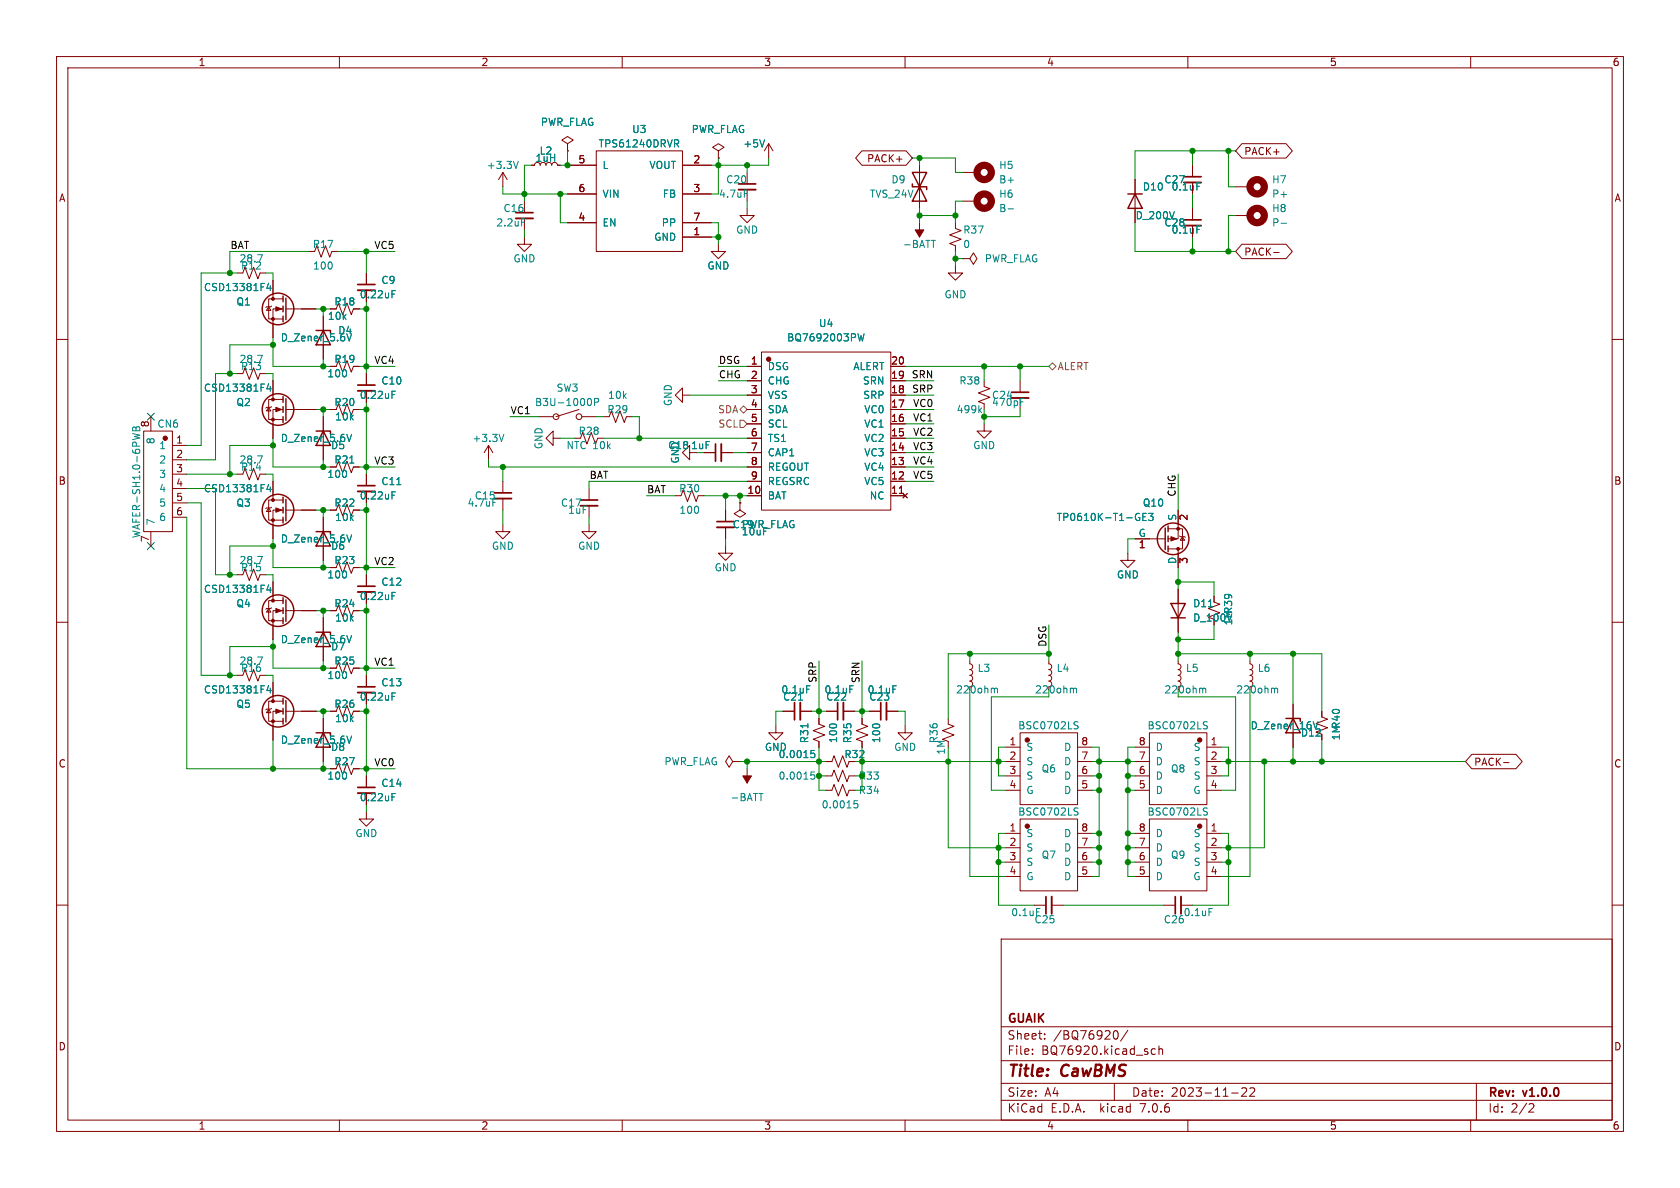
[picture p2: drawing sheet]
<svg xmlns="http://www.w3.org/2000/svg" width="297mm" height="210mm" viewBox="0 0 297 210" stroke-linecap="round" stroke-linejoin="round" font-family="sans-serif">
<path d="M0 0h297v210h-297z" fill="#fff" stroke="#fff" stroke-width=".18"/>
<g fill="none" stroke="#840000" stroke-width=".18">
<path d="M10 10h277v190h-277zM12 12h273v186h-273zM60 10v2M110 10v2M160 10v2M210 10v2M260 10v2M88.9 30.5l-.8 1.3M88.9 30.5v2.5M88.9 30.5l.8 1.3M92.7 35.6v2M94 29.2h.5"/>
<path d="M97.5 29.2l.2-.4 .4-.1 .3 .2 .2 .3h.5M100.3 25.4l1-.6-1-.7-1 .7 1 .6v1.3M100.3 26.7h.1M100.3 29.2h5.1M100.3 34.3h5.1M100.3 39.4h5.1M105.4 26.7h15.2v17.8h-15.2zM120.6 29.2h5.1M120.6 34.3h5.1M120.6 39.4h5.1M127 26.7l1-.7-1-.6-1 .6 1 .7v1.2M127 27.9h.1"/>
<path d="M132.1 36.8v1.3h1.2l-1.2 1.3-1.3-1.3h1.3M132.1 30.5v2M135.9 25.4l-.8 1.3M135.9 25.4v2.5M135.9 25.4l.8 1.3M152.4 26.7h7.8l1.1 1.2-1.1 1.3h-7.8l-1.1-1.3zM162.6 29.2v7.6M162.6 39.4v2.5M168.9 39.4v1l1 .4-2 .7 2 .8-2 .8 1 .3v1.1M170.2 30.5h2.5M170.2 35.6h2.5M200.7 31.8v7.6"/>
<path d="M210.8 29.2v2M210.8 36.8v2.1M218.4 33h2.6M218.4 38.1h2.6M219.6 25.4h7.8l1.1 1.3-1.1 1.2h-7.8l-1.2-1.2zM10 60h2M41.9 48.3h1l.4-1.1 .8 2.1 .7-2.1 .8 2.1 .4-1h1M47.5 54.2l.4 .7h-.8zM48 54.1l-.1 .1h-.8l-.1 .2M48.3 49.5v3.3M50 54.6h-1.7v5.1M50 52.8h-2.5v3.6h2.5"/>
<path d="M50.5 54.6h5.4M54.6 44.5h1l.4-1.1 .8 2.1 .7-2.1 .8 2.1 .4-1h1M57.1 55.9v7.6M58.4 54.6h1l.4-1 .8 2 .7-2 .8 2 .4-1h1M64.8 48.3v2M92.7 41.9v1.3h1.3l-1.3 1.3-1.3-1.3h1.3M120.6 41.9h5.1M127 43.2v1.3h1.3l-1.3 1.2-1.3-1.2h1.3M168.9 47v1.3h1.3l-1.3 1.2-1.3-1.2h1.3M170.2 45.7h1.2l.7-1 .6 1-.6 1-.7-1M170.2 45.7h.1M219.6 43.2h7.8l1.1 1.3-1.1 1.2h-7.8l-1.2-1.2z"/>
<path d="M225.2 44.6h.9M285 60h2M25.4 76.2h5.1v17.8h-5.1zM26.7 73.7v2.5M30.5 78.7h2.5M41.9 66h1l.4-1 .8 2.1 .7-2.1 .8 2.1 .4-1.1h1M47.5 72l.4 .6h-.8zM48 71.9l-.1 .1h-.8l-.1 .1M48.3 67.3v3.3M50 72.4h-1.7v5.1M50 70.6h-2.5v3.6h2.5M50.5 72.4h5.4"/>
<path d="M57.1 73.7v7.6M58.4 64.8h1l.4-1 .8 2 .7-2 .8 2 .4-1h1M58.4 72.4h1l.4-1 .8 2 .7-2 .8 2 .4-1h1M64.8 66v2.1M86.4 78.7l-.8 1.3M86.4 78.7v2.6M86.4 78.7l.7 1.3M95.2 73.7h2.6M97.8 77.5v-1.3l-1.3 1.3 1.3 1.2v-1.2h1.3M101.6 77.5h1l.4-1 .8 2 .7-2 .8 2 .4-1h1M102.4 72.4l-4.1 1.3M102.9 73.7h2.5"/>
<path d="M106.7 73.7h1l.4-1.1 .7 2.1 .8-2.1 .8 2.1 .3-1h1.1M120.6 69.9v-1.3l-1.2 1.3 1.2 1.2v-1.2h1.3M132.1 64.8h2.5M132.1 77.5h2.5M132.1 74.9h2.5M132.1 72.4h2.5M132.1 69.9h2.5M132.1 67.3h2.5M134.6 62.2h22.9v28h-22.9zM157.5 64.8h2.5M157.5 77.5h2.5M157.5 74.9h2.5"/>
<path d="M157.5 72.4h2.5M157.5 69.9h2.5M157.5 67.3h2.5M174 74.9v1.3h1.3l-1.3 1.3-1.3-1.3h1.3M174 67.3v1l1 .4-2 .8 2 .7-2 .8 1 .4v1M180.3 67.3v2M26.7 94v2.5M30.5 83.8h2.5M30.5 81.3h2.5M30.5 86.4h2.5M30.5 88.9h2.5M30.5 91.4h2.5"/>
<path d="M41.9 83.8h1l.4-1 .8 2 .7-2 .8 2 .4-1h1M47.5 89.8l.4 .6h-.8zM48 89.7l-.1 .1h-.8l-.1 .1M48.3 85.1v3.3M50 90.2h-1.7v5.1M50 88.4h-2.5v3.5h2.5M50.5 90.2h5.4M57.1 91.4v7.7M58.4 82.6h1l.4-1.1 .8 2.1 .7-2.1 .8 2.1 .4-1h1M58.4 90.2h1l.4-1 .8 2 .7-2 .8 2 .4-1h1M64.8 83.8v2.1M88.9 92.7v1.3h1.3l-1.3 1.3-1.3-1.3h1.3"/>
<path d="M88.9 85.1v2M88.9 88.1v2.1M104.1 92.7v1.3h1.3l-1.3 1.3-1.2-1.3h1.2M104.1 86.4v2M104.1 89.4v2M119.4 87.6h1l.4-1 .7 2 .8-2 .8 2 .3-1h1.1M121.9 80v-1.3l-1.3 1.3 1.3 1.3v-1.3h1.3M124.5 80h2M127.5 80h2M128.3 96.5v1.3h1.2l-1.2 1.3-1.3-1.3h1.3M128.3 90.2v2M128.3 93.2v2.1"/>
<path d="M130.8 88.9v1.3l1 .6-1 .6-1-.6 1-.6M130.8 88.9h.1M132.1 87.6h2.5M132.1 85.1h2.5M132.1 82.6h2.5M132.1 80h2.5M157.5 87.6h2.5M157.5 85.1h2.5M157.5 82.6h2.5M157.5 80h2.5M159 87.2h.7M159.6 87.2l.8 .8"/>
<path d="M160.4 87.2l-.8 .8M199.4 97.8v1.3h1.3l-1.3 1.2-1.3-1.2h1.3M200.7 95.3h5.3M206.5 93.5h2.5v3.5h-2.5M208.3 90.2v5.1h-1.8M208.3 97v3.3M208.5 94.7l.2 .2h.7l.1 .1M209 94.9l.4 .6h-.7zM10 110h2M41.9 119.4h1l.4-1 .8 2 .7-2 .8 2 .4-1h1M41.9 101.6h1l.4-1 .8 2 .7-2 .8 2 .4-1h1M47.5 107.6l.4 .6h-.8z"/>
<path d="M48 107.4l-.1 .2h-.8l-.1 .1M48.3 102.9v3.3M50 108h-1.7v5M50 106.2h-2.5v3.5h2.5M50.5 108h5.4M57.1 109.2v7.6M58.4 100.3h1l.4-1 .8 2 .7-2 .8 2 .4-1h1M58.4 118.1h1l.4-1 .8 2 .7-2 .8 2 .4-1h1M58.4 108h1l.4-1.1 .8 2.1 .7-2.1 .8 2.1 .4-1h1M64.8 101.6v2M64.8 119.4v2M171.4 116.8v.5l.4 .2 .2 .4-.2 .3-.4 .2 .4 .1 .2 .3-.2 .4-.4 .2 .5 .2v.4l-.1 .3-.4 .1 .4 .2 .2 .4-.2 .3-.4 .1"/>
<path d="M185.4 116.8v.5l.4 .2 .1 .4-.1 .3-.4 .2 .3 .1 .2 .3-.1 .4-.4 .2 .4 .2 .1 .4-.2 .3-.3 .1 .4 .2 .1 .4-.1 .3-.4 .1M208.3 116.8v.5l.3 .2 .2 .4-.2 .3-.3 .2 .3 .1 .2 .3-.1 .4-.4 .2 .4 .2 .1 .4-.2 .3-.3 .1 .3 .2 .2 .4-.2 .3-.3 .1M208.3 104.1v7.7M214.6 105.4v1l1 .4-2 .8 2 .7-2 .8 1 .4M221 116.8v.5l.3 .2 .2 .4-.2 .3-.3 .2 .3 .1 .2 .3-.1 .4-.4 .2 .4 .2 .1 .4-.2 .3-.3 .1 .3 .2 .2 .4-.2 .3-.3 .1M285 110h2M47.5 125.3l.4 .7h-.8zM48 125.2l-.1 .1h-.8l-.1 .2M48.3 120.7v3.3M50 125.7h-1.7v5.1M50 124h-2.5v3.5h2.5M50.5 125.7h5.4"/>
<path d="M57.1 127v7.6M58.4 125.7h1l.4-1 .8 2 .7-2 .8 2 .4-1h1M58.4 135.9h1l.4-1 .8 2 .7-2 .8 2 .4-1h1M64.8 137.2v2M129.5 134.6l-.6-1-.6 1 .6 1 .6-1h1.3M130.8 134.6h.1M132.1 135.9v2.5M137.2 128.3v1.2h1.2l-1.2 1.3-1.3-1.3h1.3M138.4 125.7h2.1M141.5 125.7h2M144.8 127v1l1 .4-2 .8 2 .7-2 .8 1 .4v1M146 134.6h1.1l.3-1 .8 2 .8-2 .7 2 .4-1"/>
<path d="M146 137.2h1.1l.3-1.1 .8 2.1 .8-2.1 .7 2.1 .4-1h1M146 139.7h1.1l.3-1 .8 2 .8-2 .7 2 .4-1h1M146 125.7h2.1M149.1 125.7h2M152.4 127v1l1 .4-2 .8 2 .7-2 .8 1 .4v1M153.7 125.7h2M156.7 125.7h2M160 128.3v1.2h1.3l-1.3 1.3-1.3-1.3h1.3M167.6 127v1l1.1 .4-2.1 .8 2.1 .7-2.1 .8 1 .4M177.8 134.6h2.5M177.8 132.1h2.5M177.8 137.2h2.5"/>
<path d="M177.8 139.7h2.5M180.3 129.5h10.2v12.7h-10.2zM190.5 134.6h2.5M190.5 132.1h2.5M190.5 137.2h2.5M190.5 139.7h2.5M200.7 134.6h2.5M200.7 132.1h2.5M200.7 137.2h2.5M200.7 139.7h2.5M203.2 129.5h10.2v12.7h-10.2zM213.4 134.6h2.5"/>
<path d="M213.4 132.1h2.5M213.4 137.2h2.5M213.4 139.7h2.5M228.6 124.5v7.6M233.7 125.7v1l1 .4-2 .8 2 .8-2 .7 1 .4v1M260.2 133.3h7.8l1.1 1.3-1.1 1.3h-7.8l-1.1-1.3zM265.8 134.8h1M10 160h2M64.8 143.5v1.3h1.2l-1.2 1.3-1.3-1.3h1.3M177.8 147.3h2.5M177.8 149.9h2.5M177.8 152.4h2.5"/>
<path d="M177.8 154.9h2.5M180.3 144.8h10.2v12.7h-10.2zM190.5 147.3h2.5M190.5 149.9h2.5M190.5 152.4h2.5M190.5 154.9h2.5M200.7 147.3h2.5M200.7 149.9h2.5M200.7 152.4h2.5M200.7 154.9h2.5M203.2 144.8h10.2v12.7h-10.2zM213.4 147.3h2.5"/>
<path d="M213.4 149.9h2.5M213.4 152.4h2.5M213.4 154.9h2.5M285 160h2M177 166h108v32h-108zM182.9 160h2M185.9 160h2.1M205.7 160h2.1M208.8 160h2M60 198v2M110 198v2M160 198v2"/>
<path d="M177 194.5h108M177 191.5h108M177 187.5h108M177 181.5h108M182.5 186.3v.1M182.5 185.5v.1M184.7 183.6v.1M184.7 182.8v.1M197 182.3l.2-.1a.81 .81 0 0 1 .6 .6 .81 .81 0 0 1-.3 .8l-.3 .1-.2-.1M197 191.5v3M199.4 182.1l-1.3 2M204.2 185.5l-.4-.1-.3 .3v.4l.2 .2h.5"/>
<path d="M204.9 185.5l.2-.1 .4 .1v.9M204.9 184.9v1.5M210 198v2M217.7 193.2h1.2M219.5 192.4l.6-.1 .2 .1 .1 .3-.9 1.1h.9M221 192.4l.5-.1 .2 .1 .1 .3-.9 1.1h.9M260 198v2M261 191.5v6.5M270.5 195.1l.5 .1 .2 .3-1 1.1h1"/>
<circle cx="98.3" cy="73.7" r=".51"/>
<circle cx="102.4" cy="73.7" r=".51"/>
</g>
<g fill="none" stroke="#840000" stroke-width=".33">
<path d="M91.2 38.6h3M130.6 33.5h3M209.3 32.3h3M209.3 39.9h3M63.2 51.3h3.1M63.2 69.1h3.1M127.5 78.5v3M178.8 70.4h3.1M63.2 86.9h3.1M87.4 88.1h3M102.6 89.4h3.1M126.7 93.2h3.1"/>
<path d="M63.2 104.6h3.1M63.2 122.4h3.1M141.5 124.2v3.1M149.1 124.2v3.1M156.7 124.2v3.1M63.2 140.2h3.1M185.9 158.5v3M208.8 158.5v3"/>
</g>
<g fill="none" stroke="#840000" stroke-width=".3">
<path d="M91.2 37.6h3M130.6 32.5h3M209.3 31.2h3M209.3 38.9h3M63.2 50.3h3.1M63.2 68.1h3.1M126.5 78.5v3M178.8 69.3h3.1M63.2 85.9h3.1M87.4 87.1h3M102.6 88.4h3.1M126.7 92.2h3.1"/>
<path d="M63.2 103.6h3.1M63.2 139.2h3.1M63.2 121.4h3.1M140.5 124.2v3.1M148.1 124.2v3.1M155.7 124.2v3.1M184.9 158.5v3M207.8 158.5v3"/>
</g>
<g fill="none" stroke="#008484" stroke-width=".18">
<path d="M91.6 28.5l-.4 1.3M92.2 38.7h.6M119.3 24.7h.4l.3 .3-.1 .3-.6 .1M119.6 25.4l.4 .6M131.6 33.6h.6M135.2 24.7l-.5 1.3M178.2 36.9h1M211.6 32.3h.6M211.6 39.9h.6M226.5 39.5h.9M45.5 45h.9l-.6 1.3M47.5 50l-.3 1h.8"/>
<path d="M47.8 50.5v.9M61.3 59l.4 1.3 .5-1.3M69.3 52h.4M69.3 51.4h.6M151.7 59l.3 1.3 .2-.9 .3 .9 .3-1.3M164.6 42.5h.8M23.4 76.6l1.3 .3-.9 .3 .9 .2M24 75.7l-.2-.2h-.2l-.2 .6h1.3M24 75.7v.4M24.6 75.5l-.3-.1-.3 .3M45.5 62.8h.9l-.6 1.3M47.5 67.8l-.3 .9h.8"/>
<path d="M47.8 68.3v.9M61.3 76.8l.4 1.2 .5-1.2M69.3 69.8h.4M69.3 69.2h.6M89.1 76.8l-.4 1.2M104.1 70.4a.68 .68 0 0 1 .5 .7 .68 .68 0 0 1-.5 .6M105.1 71.1l.6-.1 .1-.1v-.3l-.7-.2v1.3M173.2 72.5l.3 .5M173.5 72.1l-.4 .5M180.5 70.4h.6M180.5 71h.4M45.5 98.4h.9l-.6 1.2"/>
<path d="M45.5 80.6h.9l-.6 1.3M47.5 85.6l-.3 .9h.8M47.8 86.1v.8M61.3 94.6l.4 1.2 .5-1.2M61.8 81.9h.8M69.3 87.5h.4M69.3 86.9h.6M70.1 85.7h.8M87.1 88.2h.6M201.3 91.5h.2v.4l-.2 .1M201.3 90.7l.1 .1M202 91.4h.5"/>
<path d="M202.6 90.7h-.6v1.3h.6M203.1 90.7h.8l-.5 .5 .4 .2v.5l-.2 .1-.5-.1M45.5 116.1h.9l-.6 1.3M47.5 103.4l-.3 .9h.8M47.8 103.9v.8M61.3 112.3l.4 1.3 .5-1.3M69.3 105.3h.4M69.3 104.7h.6M213.7 107.3h.7M47.5 121.2l-.3 .9h.8M47.8 121.7v.8M61.3 130.1l.4 1.3 .5-1.3"/>
<path d="M69.3 123.1h.4M69.3 122.5h.6M141.2 123.8h.7M142.8 127.9v.8M143.4 132.7h.6M143.4 133.2l.4-.1 .3 .3-.2 .5h-.5M143.4 137h.4l.3 .2-.2 .5h-.5M143.4 136.5h.6M157.9 121.2h.6M175.8 121.8l.2-.1h.3v.8M189.8 121.8l.1-.1h.3l.1 .8M190.1 128.2l.4 .1 .1 .3-.3 .2h-.3"/>
<path d="M190.1 127.6h.5M212.6 121.8l.2-.1h.3l.1 .8M213 128.2l.3 .1 .2 .3-.3 .2h-.3M213 127.6h.5M225.3 121.8l.2-.1h.3l.1 .8M233 127.6l-.4 1.2M69.3 140.3h.6M69.3 140.9h.4M134.2 140.3h.7M151 142.1l.4-.1 .3 .3-.1 .5h-.6M151 141.5h.6M190.1 143.4l.4 .1 .1 .3-.3 .3h-.3"/>
<path d="M190.1 142.8l.5 .1M213 143.4l.3 .1 .2 .3-.3 .3h-.3M213 142.8l.5 .1M183.3 160.6h.6M213.7 160.6h.6"/>
</g>
<g fill="none" stroke="#840000" stroke-width=".25">
<path d="M161.3 32.5v.5h2.5v.5M161.3 30.5h2.5l-2.5 5.1h2.5zM199.4 34.3h2.5M200.7 34.3l1.2 2.5h-2.5zM50 52.3v1M50 54.1v1M50 55.9v1M50.5 52.7v3.8M55.9 58.4h2.5v.5M57.1 58.4l1.3 2.6h-2.5zM50 70.1v1M50 71.9v1"/>
<path d="M50 73.7v1M50.5 70.5v3.8M55.9 76.2h2.5v.5M57.1 76.2l1.3 2.5h-2.5zM50 87.9v1M50 89.7v1M50 91.4v1.1M50.5 88.3v3.8M55.9 94h2.5v.5M57.1 94l1.3 2.5h-2.5zM206 93.3v3.9M206.5 93v1"/>
<path d="M206.5 94.7v1.1M206.5 96.5v1M50 105.7v1M50 107.4v1.1M50 109.2v1M50.5 106v3.9M55.9 111.8h2.5v.5M57.1 111.8l1.3 2.5h-2.5zM207 106.7h2.5l-1.2 2.5zM207 109.2h2.5M50 123.4v1.1M50 125.2v1"/>
<path d="M50 127v1M50.5 123.8v3.8M55.9 129.5h2.5v.5M57.1 129.5l1.3 2.6h-2.5zM227.3 127h2.6v.5M228.6 127l1.3 2.5h-2.6z"/>
<circle cx="49.1" cy="54.6" r="2.79"/>
<circle cx="49.1" cy="72.4" r="2.79"/>
<circle cx="49.1" cy="90.2" r="2.79"/>
<circle cx="207.4" cy="95.2" r="2.79"/>
<circle cx="49.1" cy="107.9" r="2.79"/>
<circle cx="49.1" cy="125.7" r="2.79"/>
</g>
<g fill="none" stroke="#840000" stroke-width="1.3">
<circle cx="174" cy="30.5" r="1.27"/>
<circle cx="174" cy="35.6" r="1.27"/>
<circle cx="222.2" cy="33" r="1.27"/>
<circle cx="222.2" cy="38.1" r="1.27"/>
</g>
<g fill="#840000" stroke="#840000" stroke-width=".18">
<path d="M48.8 125.3l1 .4-1 .4z"/>
<path d="M207 94.9l1 .4-1 .3z"/>
<path d="M48.8 107.6l1 .4-1 .3z"/>
<path d="M131.3 137.2h1.5l-.7 1.2z"/>
<path d="M161.8 40.6h1.5l-.7 1.3z"/>
<path d="M48.8 89.8l1 .4-1 .4z"/>
<path d="M48.8 72l1 .4-1 .4z"/>
<path d="M48.8 54.2l1 .4-1 .4z"/>
<circle cx="181.6" cy="146.1" r=".38"/>
<circle cx="212.1" cy="130.8" r=".38"/>
<circle cx="48.3" cy="127.5" r=".25"/>
<circle cx="48.3" cy="124" r=".25"/>
<circle cx="208.3" cy="93.5" r=".25"/>
<circle cx="208.3" cy="97" r=".25"/>
<circle cx="181.6" cy="130.8" r=".38"/>
<circle cx="212.1" cy="146.1" r=".38"/>
<circle cx="48.3" cy="109.7" r=".25"/>
<circle cx="48.3" cy="106.2" r=".25"/>
<circle cx="135.9" cy="63.5" r=".38"/>
<circle cx="48.3" cy="91.9" r=".25"/>
<circle cx="48.3" cy="88.4" r=".25"/>
<circle cx="29.2" cy="77.5" r=".38"/>
<circle cx="48.3" cy="74.2" r=".25"/>
<circle cx="48.3" cy="70.6" r=".25"/>
<circle cx="48.3" cy="56.4" r=".25"/>
<circle cx="48.3" cy="52.8" r=".25"/>
</g>
<path d="M130.8 74.3h.6l.7 .6-.7 .7h-.6zM131.4 71.8l.7 .6-.7 .6-.6-.6zM185.4 64.8l.7-.7 .6 .7-.6 .6z" fill="none" stroke="#848400" stroke-width=".18"/>
<g fill="none" stroke="#008400" stroke-width=".18">
<path d="M88.9 33v1.3h11.4M94 29.2h-1.3v6.4M99.1 34.3v5.1h1.2M100.3 26.7v2.5h-1.2M125.7 39.4h1.3v3.8M127 27.9v6.4h-1.3M132.1 29.2v1.3M132.1 35.6v1.2M135.9 27.9v1.3h-10.2M161.3 27.9h7.6v2.6h1.3M162.6 38.1h6.3M162.6 27.9v1.3"/>
<path d="M162.6 36.8v2.6M170.2 35.6h-1.3v3.8M200.7 39.4v5.1h17.7M210.8 26.7v2.5M210.8 34.3v2.5M217.2 26.7v6.3h1.2M218.4 26.7h-17.7v5.1M218.4 38.1h-1.2v6.4M41.9 48.3h-6.3v30.4h-2.6M47 48.3h1.3v1.2M48.3 59.7v5.1h10.1M54.6 44.5h-14v3.8"/>
<path d="M55.9 54.6h2.5M57.1 54.6v1.3M59.7 44.5h10.1M63.5 54.6h1.3M64.8 44.5v3.8M64.8 53.3v12.7M92.7 40.6v1.3M125.7 41.9h1.3M168.9 44.5v2.5M168.9 45.7h1.3M210.8 41.9v2.6M41.9 66h-3.8v15.3h-5.1"/>
<path d="M47 66h1.3v1.3M48.3 77.5v5.1h10.1M48.3 61h-7.7v5M48.3 78.7h-7.7v5.1M55.9 72.4h2.5M57.1 63.5v1.3M57.1 72.4v1.3M63.5 72.4h1.3M63.5 64.8h6.3M64.8 71.1v12.7M90.2 73.7h5M99.1 77.5h2.5"/>
<path d="M105.4 73.7h1.3M106.7 77.5h25.4M111.8 73.7h1.2v3.8M121.9 69.9h10.2M127 67.3h5.1M127 64.8h5.1M160 69.9h5.1M160 72.4h5.1M160 74.9h5.1M160 77.5h5.1M160 67.3h5.1M160 64.8h25.4"/>
<path d="M174 64.8v2.5M174 72.4v2.5M180.3 64.8v2.5M180.3 72.4v1.3h-6.3M33 91.4v44.5h25.4M33 83.8h8.9M33 86.4h5.1v15.2h3.8M33 88.9h2.6v30.5h6.3M47 83.8h1.3v1.3M48.3 95.3v5h10.1M48.3 96.5h-7.7v5.1M55.9 90.2h2.5"/>
<path d="M57.1 81.3v1.3M57.1 90.2v1.2M57.1 99.1v1.2M63.5 82.6h6.3M63.5 90.2h1.3M64.8 88.9v12.7M86.4 81.3v1.3h45.7M88.9 82.6v2.5M88.9 90.2v2.5M104.1 91.4v1.3M114.3 87.6h5.1M124.5 87.6h7.6"/>
<path d="M128.3 87.6v2.6M128.3 95.3v1.2M129.5 80h2.6M130.8 87.6v1.3M132.1 85.1h-28v1.3M160 80h5.1M160 85.1h5.1M160 82.6h5.1M200.7 95.3h-1.3v2.5M208.3 83.8v6.4M47 101.6h1.3v1.3M47 119.4h1.3v1.3"/>
<path d="M48.3 113v5.1h10.1M48.3 114.3h-7.7v5.1M55.9 108h2.5M57.1 108v1.2M57.1 116.8v1.3M63.5 118.1h6.3M63.5 108h1.3M63.5 100.3h6.3M64.8 106.7v12.7M144.8 116.8v10.2M152.4 116.8v10.2M171.4 115.6v1.2"/>
<path d="M185.4 115.6h-17.8v11.4M185.4 110.5v6.3M208.3 115.6h25.4v10.1M208.3 100.3v3.8M208.3 111.8v5M208.3 102.9h6.3v2.5M214.6 110.5v2.5h-6.3M221 115.6v1.2M228.6 115.6v8.9M48.3 130.8v5.1M55.9 125.7h2.5M57.1 125.7v1.3"/>
<path d="M57.1 134.6v1.3M63.5 125.7h1.3M63.5 135.9h6.3M64.8 124.5v12.7M130.8 134.6h15.2M132.1 134.6v1.3M138.4 125.7h-1.2v2.6M143.5 125.7h2.5M144.8 137.2h1.2M144.8 132.1v7.6h1.2M151.1 137.2h1.3M151.1 125.7h2.6"/>
<path d="M152.4 134.6h25.4M152.4 132.1v7.6h-1.3M158.7 125.7h1.3v2.6M167.6 132.1v17.8h10.2M171.4 121.9v33h6.4M177.8 132.1h-1.3v5.1h1.3M185.4 123.2h-10.1v16.5h2.5M193 137.2h1.3M193 134.6h7.7M193 132.1h1.3v22.8h-1.3M193 139.7h1.3M199.4 137.2h1.3"/>
<path d="M199.4 139.7h1.3M200.7 132.1h-1.3v22.8h1.3M208.3 123.2h10.1v16.5h-2.5M215.9 132.1h1.3v5.1h-1.3M215.9 134.6h43.2M221 121.9v33h-5.1M223.5 134.6v15.3h-7.6M228.6 132.1v2.5M233.7 130.8v3.8M64.8 142.2v1.3M176.5 152.4h1.3M177.8 147.3h-1.3v12.7h6.4"/>
<path d="M193 149.9h1.3M193 147.3h1.3M193 152.4h1.3M199.4 149.9h1.3M199.4 147.3h1.3M199.4 152.4h1.3M215.9 147.3h1.3v12.7h-6.4M215.9 152.4h1.3M188 160h17.7"/>
</g>
<path d="M26.1 73.1l1.2 1.2M27.3 73.1l-1.2 1.2M26.1 95.9l1.2 1.2M27.3 95.9l-1.2 1.2" fill="none" stroke="#000084" stroke-width=".18"/>
<g fill="#008400" stroke="#008400" stroke-width=".18">
<circle cx="233.7" cy="134.6" r=".46"/>
<circle cx="223.5" cy="134.6" r=".46"/>
<circle cx="228.6" cy="134.6" r=".46"/>
<circle cx="208.3" cy="115.6" r=".46"/>
<circle cx="208.3" cy="113" r=".46"/>
<circle cx="208.3" cy="102.9" r=".46"/>
<circle cx="228.6" cy="115.6" r=".46"/>
<circle cx="221" cy="115.6" r=".46"/>
<circle cx="185.4" cy="115.6" r=".46"/>
<circle cx="199.4" cy="147.3" r=".46"/>
<circle cx="199.4" cy="139.7" r=".46"/>
<circle cx="199.4" cy="149.9" r=".46"/>
<circle cx="194.3" cy="139.7" r=".46"/>
<circle cx="194.3" cy="147.3" r=".46"/>
<circle cx="194.3" cy="149.9" r=".46"/>
<circle cx="194.3" cy="137.2" r=".46"/>
<circle cx="199.4" cy="137.2" r=".46"/>
<circle cx="199.4" cy="134.6" r=".46"/>
<circle cx="194.3" cy="152.4" r=".46"/>
<circle cx="199.4" cy="152.4" r=".46"/>
<circle cx="217.2" cy="149.9" r=".46"/>
<circle cx="217.2" cy="152.4" r=".46"/>
<circle cx="217.2" cy="134.6" r=".46"/>
<circle cx="180.3" cy="64.8" r=".46"/>
<circle cx="174" cy="64.8" r=".46"/>
<circle cx="174" cy="73.7" r=".46"/>
<circle cx="176.5" cy="134.6" r=".46"/>
<circle cx="167.6" cy="134.6" r=".46"/>
<circle cx="171.4" cy="115.6" r=".46"/>
<circle cx="176.5" cy="152.4" r=".46"/>
<circle cx="194.3" cy="134.6" r=".46"/>
<circle cx="176.5" cy="149.9" r=".46"/>
<circle cx="210.8" cy="26.7" r=".46"/>
<circle cx="217.2" cy="44.5" r=".46"/>
<circle cx="210.8" cy="44.5" r=".46"/>
<circle cx="217.2" cy="26.7" r=".46"/>
<circle cx="168.9" cy="45.7" r=".46"/>
<circle cx="168.9" cy="38.1" r=".46"/>
<circle cx="144.8" cy="137.2" r=".46"/>
<circle cx="152.4" cy="125.7" r=".46"/>
<circle cx="144.8" cy="134.6" r=".46"/>
<circle cx="152.4" cy="134.6" r=".46"/>
<circle cx="132.1" cy="134.6" r=".46"/>
<circle cx="132.1" cy="29.2" r=".46"/>
<circle cx="127" cy="29.2" r=".46"/>
<circle cx="127" cy="41.9" r=".46"/>
<circle cx="162.6" cy="27.9" r=".46"/>
<circle cx="162.6" cy="38.1" r=".46"/>
<circle cx="130.8" cy="87.6" r=".46"/>
<circle cx="128.3" cy="87.6" r=".46"/>
<circle cx="144.8" cy="125.7" r=".46"/>
<circle cx="113" cy="77.5" r=".46"/>
<circle cx="92.7" cy="34.3" r=".46"/>
<circle cx="99.1" cy="34.3" r=".46"/>
<circle cx="100.3" cy="29.2" r=".46"/>
<circle cx="57.1" cy="118.1" r=".46"/>
<circle cx="88.9" cy="82.6" r=".46"/>
<circle cx="64.8" cy="125.7" r=".46"/>
<circle cx="64.8" cy="135.9" r=".46"/>
<circle cx="57.1" cy="108" r=".46"/>
<circle cx="64.8" cy="108" r=".46"/>
<circle cx="64.8" cy="90.2" r=".46"/>
<circle cx="64.8" cy="118.1" r=".46"/>
<circle cx="48.3" cy="96.5" r=".46"/>
<circle cx="57.1" cy="100.3" r=".46"/>
<circle cx="64.8" cy="100.3" r=".46"/>
<circle cx="40.6" cy="83.8" r=".46"/>
<circle cx="48.3" cy="78.7" r=".46"/>
<circle cx="57.1" cy="90.2" r=".46"/>
<circle cx="48.3" cy="61" r=".46"/>
<circle cx="64.8" cy="72.4" r=".46"/>
<circle cx="57.1" cy="82.6" r=".46"/>
<circle cx="64.8" cy="82.6" r=".46"/>
<circle cx="57.1" cy="72.4" r=".46"/>
<circle cx="40.6" cy="66" r=".46"/>
<circle cx="40.6" cy="48.3" r=".46"/>
<circle cx="48.3" cy="114.3" r=".46"/>
<circle cx="40.6" cy="119.4" r=".46"/>
<circle cx="40.6" cy="101.6" r=".46"/>
<circle cx="57.1" cy="125.7" r=".46"/>
<circle cx="57.1" cy="135.9" r=".46"/>
<circle cx="48.3" cy="135.9" r=".46"/>
<circle cx="64.8" cy="54.6" r=".46"/>
<circle cx="57.1" cy="54.6" r=".46"/>
<circle cx="57.1" cy="64.8" r=".46"/>
<circle cx="64.8" cy="64.8" r=".46"/>
<circle cx="64.8" cy="44.5" r=".46"/>
</g>
<g font-size="2.8" fill="#840000">
<text x="178" y="190.9">Title:</text>
<text x="187.7" y="190.9">CawBMS</text>
</g>
<g font-size="2.1" fill="#840000">
<text x="178" y="184">Sheet:</text>
<text x="178" y="181.2">GUAIK</text>
<text x="186.2" y="184">/BQ76920/</text>
<text x="178" y="186.7">File:</text>
<text x="184.1" y="186.7">BQ76920.kicad_sch</text>
<text x="178" y="196.9">KiCad</text>
<text x="178" y="194.1">Size:</text>
<text x="184.7" y="194.1">A4</text>
<text x="185.7" y="196.9">E.D.A.</text>
<text x="194.6" y="196.9">kicad</text>
<text x="200" y="194.1">Date:</text>
<text x="201.8" y="196.9">7.0.6</text>
<text x="207" y="194.1">2023-11-22</text>
<text x="263" y="194.3">Rev:</text>
<text x="263" y="196.9">Id:</text>
<text x="267.1" y="196.9">2/2</text>
<text x="269.4" y="194.3">v1.0.0</text>
</g>
<g font-size="1.8" fill="#840000">
<text x="35" y="11.9">1</text>
<text x="85" y="11.9">2</text>
<text x="135" y="11.9">3</text>
<text x="185" y="11.9">4</text>
<text x="235" y="11.9">5</text>
<text x="285" y="11.9">6</text>
<text x="102.2" y="29">5</text>
<text x="122.5" y="29">2</text>
<text x="153.2" y="28.9">PACK+</text>
<text x="219.9" y="27.6">PACK+</text>
<text x="10.3" y="35.9">A</text>
<text x="102.2" y="34">6</text>
<text x="122.5" y="34">3</text>
<text x="207" y="33.9">0.1uF</text>
<text x="285.3" y="35.9">A</text>
<text x="102.2" y="39.1">4</text>
<text x="122.5" y="41.7">1</text>
<text x="122.5" y="39.1">7</text>
<text x="207" y="41.5">0.1uF</text>
<text x="219.9" y="45.4">PACK-</text>
<text x="63.5" y="52.9">0.22uF</text>
<text x="132.6" y="64.5">1</text>
<text x="157.4" y="64.5">20</text>
<text x="63.5" y="70.7">0.22uF</text>
<text x="132.6" y="67.1">2</text>
<text x="132.6" y="69.6">3</text>
<text x="157.4" y="69.6">18</text>
<text x="157.4" y="67.1">19</text>
<text x="132.6" y="72.1">4</text>
<text x="132.6" y="74.7">5</text>
<text x="132.6" y="77.2">6</text>
<text x="157.4" y="77.2">15</text>
<text x="157.4" y="74.7">16</text>
<text x="157.4" y="72.1">17</text>
<text x="31" y="78.5">1</text>
<text x="31" y="81">2</text>
<text x="31" y="83.6">3</text>
<text x="132.6" y="79.8">7</text>
<text x="132.6" y="82.3">8</text>
<text x="157.4" y="82.3">13</text>
<text x="157.4" y="79.8">14</text>
<text x="10.3" y="85.9">B</text>
<text x="31" y="86.1">4</text>
<text x="31" y="88.6">5</text>
<text x="63.5" y="88.5">0.22uF</text>
<text x="132" y="87.4">10</text>
<text x="132.6" y="84.8">9</text>
<text x="157.4" y="87.4">11</text>
<text x="157.4" y="84.8">12</text>
<text x="285.3" y="85.9">B</text>
<text x="26.4" y="96" transform="rotate(-90 26.4 96)">7</text>
<text x="31" y="91.2">6</text>
<text x="210.3" y="92.1" transform="rotate(-90 210.3 92.1)">2</text>
<text x="201.2" y="97.2">1</text>
<text x="210.3" y="99.8" transform="rotate(-90 210.3 99.8)">3</text>
<text x="63.5" y="106.3">0.22uF</text>
<text x="63.5" y="124.1">0.22uF</text>
<text x="178.4" y="131.8">1</text>
<text x="191.1" y="131.8">8</text>
<text x="201.2" y="131.8">8</text>
<text x="213.9" y="131.8">1</text>
<text x="10.3" y="135.9">C</text>
<text x="149.2" y="134.2">R32</text>
<text x="178.4" y="134.4">2</text>
<text x="178.4" y="136.9">3</text>
<text x="191.1" y="136.9">6</text>
<text x="191.1" y="134.4">7</text>
<text x="201.2" y="136.9">6</text>
<text x="201.2" y="134.4">7</text>
<text x="213.9" y="134.4">2</text>
<text x="213.9" y="136.9">3</text>
<text x="260.5" y="135.6">PACK-</text>
<text x="285.3" y="135.9">C</text>
<text x="63.5" y="141.8">0.22uF</text>
<text x="178.4" y="139.4">4</text>
<text x="191.1" y="139.4">5</text>
<text x="201.2" y="139.4">5</text>
<text x="213.9" y="139.4">4</text>
<text x="178.4" y="147.1">1</text>
<text x="178.4" y="149.6">2</text>
<text x="191.1" y="149.6">7</text>
<text x="191.1" y="147.1">8</text>
<text x="201.2" y="149.6">7</text>
<text x="201.2" y="147.1">8</text>
<text x="213.9" y="147.1">1</text>
<text x="213.9" y="149.6">2</text>
<text x="178.4" y="152.1">3</text>
<text x="178.4" y="154.7">4</text>
<text x="191.1" y="154.7">5</text>
<text x="191.1" y="152.1">6</text>
<text x="201.2" y="154.7">5</text>
<text x="201.2" y="152.1">6</text>
<text x="213.9" y="152.1">3</text>
<text x="213.9" y="154.7">4</text>
<text x="10.3" y="185.9">D</text>
<text x="285.3" y="185.9">D</text>
<text x="35" y="199.9">1</text>
<text x="85" y="199.9">2</text>
<text x="135" y="199.9">3</text>
<text x="185" y="199.9">4</text>
<text x="235" y="199.9">5</text>
<text x="285" y="199.9">6</text>
</g>
<g font-size="1.8" fill="#008484">
<text x="95.5" y="22.5">PWR_FLAG</text>
<text x="111.7" y="23.7">U3</text>
<text x="122.2" y="23.7">PWR_FLAG</text>
<text x="94.6" y="28.8">1uH</text>
<text x="95.3" y="27.5">L2</text>
<text x="105.7" y="26.3">TPS61240DRVR</text>
<text x="131.3" y="26.3">+5V</text>
<text x="86" y="30.1">+3.3V</text>
<text x="106.4" y="30.1">L</text>
<text x="106.4" y="35.2">VIN</text>
<text x="114.7" y="30.1">VOUT</text>
<text x="117.1" y="35.2">FB</text>
<text x="127" y="35.2">4.7uF</text>
<text x="128.3" y="32.6">C20</text>
<text x="153.7" y="35.2">TVS_24V</text>
<text x="157.5" y="32.6">D9</text>
<text x="176.5" y="30.1">H5</text>
<text x="176.5" y="32.6">B+</text>
<text x="176.5" y="35.2">H6</text>
<text x="201.9" y="33.9">D10</text>
<text x="205.7" y="32.6">C27</text>
<text x="224.8" y="32.6">H7</text>
<text x="224.8" y="35.2">P+</text>
<text x="87.6" y="40.2">2.2uF</text>
<text x="88.9" y="37.7">C16</text>
<text x="106.4" y="40.2">EN</text>
<text x="116.9" y="40.2">PP</text>
<text x="130" y="41.5">GND</text>
<text x="170.2" y="41.5">R37</text>
<text x="176.5" y="37.7">B-</text>
<text x="200.7" y="39">D_200V</text>
<text x="205.7" y="40.2">C28</text>
<text x="224.8" y="37.7">H8</text>
<text x="224.8" y="40.2">P-</text>
<text x="42.2" y="46.6">28.7</text>
<text x="42.5" y="47.9">R12</text>
<text x="55.2" y="44">R17</text>
<text x="55.2" y="47.9">100</text>
<text x="90.7" y="46.6">GND</text>
<text x="115.6" y="42.8">GND</text>
<text x="125" y="47.9">GND</text>
<text x="159.5" y="44">-BATT</text>
<text x="170.2" y="44">0</text>
<text x="174" y="46.6">PWR_FLAG</text>
<text x="36" y="51.7">CSD13381F4</text>
<text x="67.3" y="50.4">C9</text>
<text x="166.9" y="52.9">GND</text>
<text x="41.7" y="54.2">Q1</text>
<text x="57.9" y="56.7">10k</text>
<text x="59" y="54.2">R18</text>
<text x="59.7" y="59.3">D4</text>
<text x="144.7" y="58">U4</text>
<text x="42.2" y="64.4">28.7</text>
<text x="42.5" y="65.6">R13</text>
<text x="49.5" y="60.6">D_Zener_5.6V</text>
<text x="59" y="64.4">R19</text>
<text x="135.6" y="65.6">DSG</text>
<text x="139.1" y="60.6">BQ7692003PW</text>
<text x="150.8" y="65.6">ALERT</text>
<text x="36" y="69.4">CSD13381F4</text>
<text x="41.7" y="72">Q2</text>
<text x="57.8" y="66.9">100</text>
<text x="59" y="72">R20</text>
<text x="67.3" y="68.2">C10</text>
<text x="94.5" y="72">B3U-1000P</text>
<text x="98.3" y="69.4">SW3</text>
<text x="107.4" y="70.7">10k</text>
<text x="119" y="71.9" transform="rotate(-90 119 71.9)">GND</text>
<text x="135.6" y="68.2">CHG</text>
<text x="135.6" y="70.7">VSS</text>
<text x="152.5" y="68.2">SRN</text>
<text x="152.5" y="70.7">SRP</text>
<text x="169.5" y="68.2">R38</text>
<text x="175.3" y="72">470pF</text>
<text x="175.3" y="70.7">C24</text>
<text x="26.4" y="75.6" transform="rotate(-90 26.4 75.6)">8</text>
<text x="27.7" y="75.8">CN6</text>
<text x="59.1" y="74.5">10k</text>
<text x="102.2" y="77.1">R28</text>
<text x="107.3" y="73.3">R29</text>
<text x="135.6" y="73.3">SDA</text>
<text x="135.6" y="75.8">SCL</text>
<text x="152.7" y="75.8">VC1</text>
<text x="152.7" y="73.3">VC0</text>
<text x="169" y="73.3">499k</text>
<text x="27.5" y="78.6" transform="rotate(-90 27.5 78.6)">8</text>
<text x="28.1" y="79.6">1</text>
<text x="28.1" y="82.1">2</text>
<text x="42.2" y="82.1">28.7</text>
<text x="42.5" y="83.4">R14</text>
<text x="49.5" y="78.3">D_Zener_5.6V</text>
<text x="58.4" y="79.6">D5</text>
<text x="59" y="82.1">R21</text>
<text x="83.4" y="78.3">+3.3V</text>
<text x="96.1" y="79.5" transform="rotate(-90 96.1 79.5)">GND</text>
<text x="100" y="79.6">NTC 10k</text>
<text x="118" y="79.6">C18</text>
<text x="120.2" y="82" transform="rotate(-90 120.2 82)">GND</text>
<text x="122.1" y="79.6">1uF</text>
<text x="135.6" y="78.3">TS1</text>
<text x="135.6" y="80.9">CAP1</text>
<text x="135.6" y="83.4">REGOUT</text>
<text x="152.7" y="83.4">VC4</text>
<text x="152.7" y="80.9">VC3</text>
<text x="152.7" y="78.3">VC2</text>
<text x="172" y="79.6">GND</text>
<text x="28.1" y="84.7">3</text>
<text x="28.1" y="87.2">4</text>
<text x="28.1" y="89.8">5</text>
<text x="36" y="87.2">CSD13381F4</text>
<text x="41.7" y="89.8">Q3</text>
<text x="57.8" y="84.7">100</text>
<text x="59" y="89.8">R22</text>
<text x="67.3" y="86">C11</text>
<text x="82.6" y="89.8">4.7uF</text>
<text x="83.8" y="88.5">C15</text>
<text x="99.1" y="89.8">C17</text>
<text x="120" y="87.2">R30</text>
<text x="135.6" y="88.5">BAT</text>
<text x="135.6" y="86">REGSRC</text>
<text x="152.7" y="86">VC5</text>
<text x="153.7" y="88.5">NC</text>
<text x="201.9" y="89.8">Q10</text>
<text x="25" y="95.2" transform="rotate(-90 25 95.2)">WAFER-SH1.0-6PWB</text>
<text x="27.5" y="93" transform="rotate(-90 27.5 93)">7</text>
<text x="28.1" y="92.3">6</text>
<text x="59.1" y="92.3">10k</text>
<text x="100.3" y="91">1uF</text>
<text x="120" y="91">100</text>
<text x="129.4" y="93.6">C19</text>
<text x="131" y="94.8">10uF</text>
<text x="131.1" y="93.6">PWR_FLAG</text>
<text x="186.7" y="92.3">TP0610K-T1-GE3</text>
<text x="201.2" y="95">G</text>
<text x="208" y="92.1" transform="rotate(-90 208 92.1)">S</text>
<text x="42.2" y="99.9">28.7</text>
<text x="42.5" y="101.2">R15</text>
<text x="49.5" y="96.1">D_Zener_5.6V</text>
<text x="58.4" y="97.4">D6</text>
<text x="59" y="99.9">R23</text>
<text x="86.9" y="97.4">GND</text>
<text x="102.1" y="97.4">GND</text>
<text x="126.2" y="101.2">GND</text>
<text x="208" y="99.8" transform="rotate(-90 208 99.8)">D</text>
<text x="36" y="105">CSD13381F4</text>
<text x="41.7" y="107.5">Q4</text>
<text x="57.8" y="102.5">100</text>
<text x="59" y="107.5">R24</text>
<text x="67.3" y="103.7">C12</text>
<text x="197.4" y="102.5">GND</text>
<text x="210.8" y="107.5">D11</text>
<text x="49.5" y="113.9">D_Zener_5.6V</text>
<text x="59.1" y="110.1">10k</text>
<text x="210.8" y="110.1">D_100V</text>
<text x="218" y="110.7" transform="rotate(-90 218 110.7)">1MR39</text>
<text x="42.2" y="117.7">28.7</text>
<text x="42.5" y="119">R16</text>
<text x="58.4" y="115.2">D7</text>
<text x="59" y="117.7">R25</text>
<text x="172.7" y="119">L3</text>
<text x="186.7" y="119">L4</text>
<text x="209.6" y="119">L5</text>
<text x="222.3" y="119">L6</text>
<text x="36" y="122.8">CSD13381F4</text>
<text x="41.7" y="125.3">Q5</text>
<text x="57.8" y="120.2">100</text>
<text x="59" y="125.3">R26</text>
<text x="67.3" y="121.5">C13</text>
<text x="138" y="122.8">0.1uF</text>
<text x="138.3" y="124.1">C21</text>
<text x="144.4" y="120.8" transform="rotate(-90 144.4 120.8)">SRP</text>
<text x="145.7" y="122.8">0.1uF</text>
<text x="146" y="124.1">C22</text>
<text x="152.1" y="120.9" transform="rotate(-90 152.1 120.9)">SRN</text>
<text x="153.3" y="122.8">0.1uF</text>
<text x="153.6" y="124.1">C23</text>
<text x="168.9" y="122.8">220ohm</text>
<text x="218.4" y="122.8">220ohm</text>
<text x="49.5" y="131.7">D_Zener_5.6V</text>
<text x="59.1" y="127.9">10k</text>
<text x="143.1" y="131.5" transform="rotate(-90 143.1 131.5)">R31</text>
<text x="148.2" y="131.5" transform="rotate(-90 148.2 131.5)">100</text>
<text x="150.7" y="131.5" transform="rotate(-90 150.7 131.5)">R35</text>
<text x="155.8" y="131.5" transform="rotate(-90 155.8 131.5)">100</text>
<text x="166" y="131.5" transform="rotate(-90 166 131.5)">R36</text>
<text x="179.9" y="129.1">BSC0702LS</text>
<text x="202.8" y="129.1">BSC0702LS</text>
<text x="221" y="129.1">D_Zener_16V</text>
<text x="229.9" y="130.4">D12</text>
<text x="237.1" y="131" transform="rotate(-90 237.1 131)">1MR40</text>
<text x="58.4" y="132.9">D8</text>
<text x="59" y="135.5">R27</text>
<text x="117.4" y="135.5">PWR_FLAG</text>
<text x="135.1" y="132.9">GND</text>
<text x="137.5" y="134.2">0.0015</text>
<text x="158" y="132.9">GND</text>
<text x="167.2" y="133.5" transform="rotate(-90 167.2 133.5)">1M</text>
<text x="181.4" y="132.9">S</text>
<text x="181.4" y="135.5">S</text>
<text x="184" y="136.8">Q6</text>
<text x="188" y="135.5">D</text>
<text x="188" y="132.9">D</text>
<text x="204.2" y="135.5">D</text>
<text x="204.2" y="132.9">D</text>
<text x="206.9" y="136.8">Q8</text>
<text x="210.9" y="132.9">S</text>
<text x="210.9" y="135.5">S</text>
<text x="57.8" y="138">100</text>
<text x="67.3" y="139.3">C14</text>
<text x="129" y="141.8">-BATT</text>
<text x="137.5" y="138">0.0015</text>
<text x="145.2" y="143.1">0.0015</text>
<text x="151.7" y="140.6">R34</text>
<text x="181.4" y="138">S</text>
<text x="181.4" y="140.6">G</text>
<text x="188" y="140.6">D</text>
<text x="188" y="138">D</text>
<text x="204.2" y="140.6">D</text>
<text x="204.2" y="138">D</text>
<text x="210.9" y="140.6">G</text>
<text x="210.9" y="138">S</text>
<text x="62.7" y="148.2">GND</text>
<text x="179.9" y="144.4">BSC0702LS</text>
<text x="181.4" y="148.2">S</text>
<text x="188" y="148.2">D</text>
<text x="202.8" y="144.4">BSC0702LS</text>
<text x="204.2" y="148.2">D</text>
<text x="210.9" y="148.2">S</text>
<text x="181.4" y="150.7">S</text>
<text x="181.4" y="153.3">S</text>
<text x="181.4" y="155.8">G</text>
<text x="184" y="152">Q7</text>
<text x="188" y="155.8">D</text>
<text x="188" y="153.3">D</text>
<text x="188" y="150.7">D</text>
<text x="204.2" y="155.8">D</text>
<text x="204.2" y="153.3">D</text>
<text x="204.2" y="150.7">D</text>
<text x="206.9" y="152">Q9</text>
<text x="210.9" y="155.8">G</text>
<text x="210.9" y="150.7">S</text>
<text x="210.9" y="153.3">S</text>
<text x="178.7" y="162.2">0.1uF</text>
<text x="182.8" y="163.4">C25</text>
<text x="205.6" y="163.4">C26</text>
<text x="209.2" y="162.2">0.1uF</text>
</g>
<g font-size="1.8">
<text x="40.6" y="44.1">BAT</text>
<text x="66.1" y="44.1">VC5</text>
<text x="66.1" y="64.4">VC4</text>
<text x="127" y="64.4">DSG</text>
<text x="127" y="67">CHG</text>
<text x="161.1" y="67">SRN</text>
<text x="161.1" y="69.5">SRP</text>
<text x="90.2" y="73.3">VC1</text>
<text x="161.3" y="77.1">VC2</text>
<text x="161.3" y="74.6">VC1</text>
<text x="161.3" y="72">VC0</text>
<text x="66.1" y="82.2">VC3</text>
<text x="161.3" y="82.2">VC4</text>
<text x="161.3" y="79.7">VC3</text>
<text x="104.1" y="84.7">BAT</text>
<text x="114.3" y="87.3">BAT</text>
<text x="161.3" y="84.7">VC5</text>
<text x="207.9" y="87.9" transform="rotate(-90 207.9 87.9)">CHG</text>
<text x="66.1" y="100">VC2</text>
<text x="66.1" y="117.8">VC1</text>
<text x="185.1" y="114.4" transform="rotate(-90 185.1 114.4)">DSG</text>
<text x="66.1" y="135.5">VC0</text>
</g>
<g font-size="1.8" fill="#848400">
<text x="186.9" y="65.6">ALERT</text>
<text x="126.8" y="73.3">SDA</text>
<text x="126.9" y="75.8">SCL</text>
</g>
<g font-size="1.8" fill="#008400">
<text x="182.9" y="122.8">220ohm</text>
<text x="205.7" y="122.8">220ohm</text>
<text x="151.7" y="138">R33</text>
</g>
</svg>
